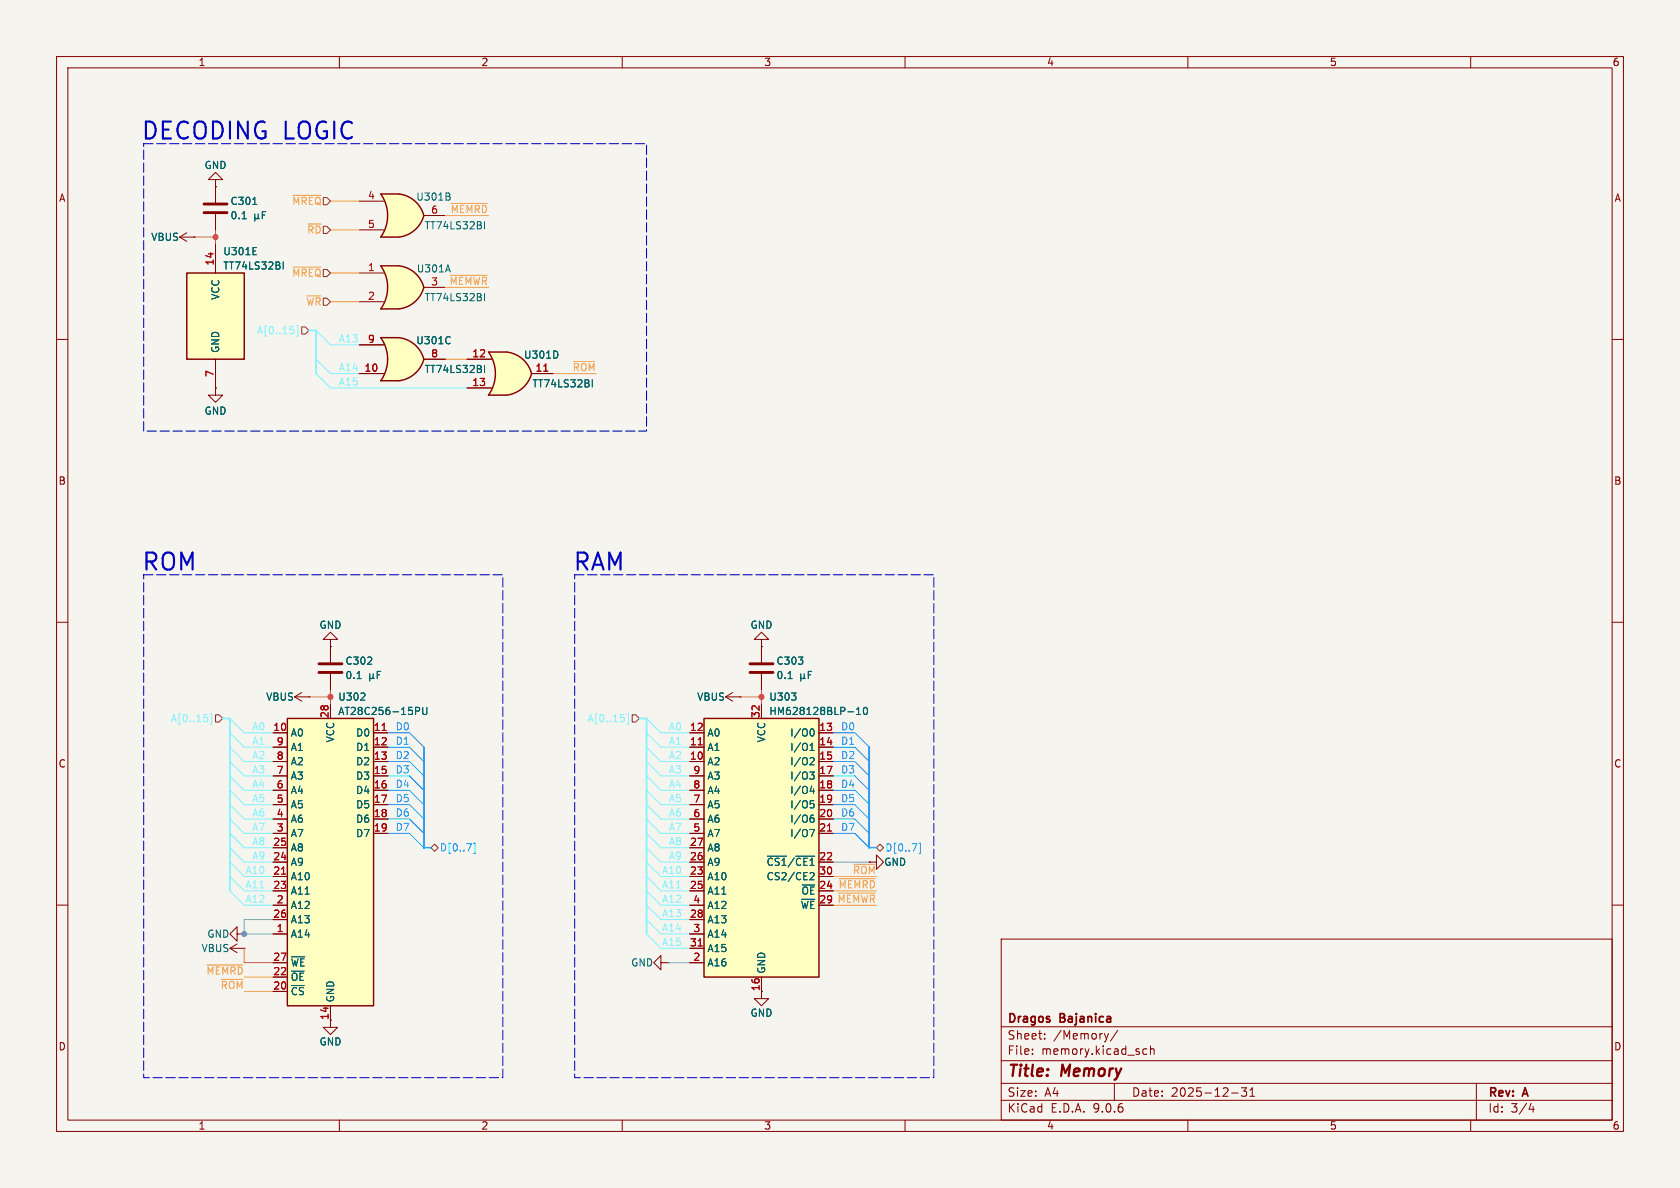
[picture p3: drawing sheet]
<svg xmlns="http://www.w3.org/2000/svg" width="297mm" height="210mm" viewBox="0 0 297 210" stroke-linecap="round" stroke-linejoin="round" font-family="sans-serif">
<path d="M0 0h297v210h-297z" fill="#f5f4ef" stroke="#f5f4ef" stroke-width=".18"/>
<g fill="none" stroke="#840000" stroke-width=".18">
<path d="M10 10h277v190h-277zM12 12h273v186h-273zM60 10v2M110 10v2M160 10v2M210 10v2M260 10v2M10 60h2M285 60h2M10 110h2M285 110h2M10 160h2"/>
<path d="M40.6 167.6l1.3 .8M40.6 167.6h2.6M41.9 165.1v1.3l-1.3-1.3 1.3-1.3v1.3h1.3M41.9 166.9l-1.3 .7M43.2 165.1h.1M43.2 167.6h.1M116.8 170.2v1.3l-1.2-1.3 1.2-1.3v1.3h1.3M118.1 170.2h.1M177 166h108v32h-108zM285 160h2M58.4 180.3v1.3h1.3l-1.3 1.3-1.3-1.3h1.3M60 198v2"/>
<path d="M110 198v2M160 198v2M177 194.5h108M177 191.5h108M177 187.5h108M177 181.5h108M182.5 186.3v.1M182.5 185.5v.1M184.7 183.6v.1M184.7 182.8v.1M196 182.7l-.4 1M197 191.5v3"/>
<path d="M197.6 182.1l-1.3 2M202 186.1l.3 .3 .4-.1M202.7 185.5l-.4-.1-.3 .3M203.4 185.5l.2-.1 .4 .1v.9M203.4 184.9v1.5M210 198v2M217.7 193.2h1.2M219.5 192.3h.9l-.5 .6 .4 .1v.7l-.2 .1h-.4l-.2-.1M221 193.8h.8M221 192.7l.4-.4v1.5M260 198v2M261 191.5v6.5"/>
<path d="M270.7 195l-.4 1.1h.9M271 195.6v1"/>
</g>
<path d="M50.8 127h15.2v50.8h-15.2z" fill="#ffffc2"/>
<path d="M50.8 127h15.2v50.8h-15.2z" fill="none" stroke="#840000" stroke-width=".25"/>
<g fill="none" stroke="#840000" stroke-width=".18">
<path d="M48.3 129.5h2.5M48.3 132.1h2.5M48.3 134.6h2.5M48.3 137.2h2.5M48.3 139.7h2.5M58.4 124.5v2.5M66 129.5h2.6M66 132.1h2.6M66 134.6h2.6M66 137.2h2.6M66 139.7h2.6M48.3 142.2h2.5"/>
<path d="M48.3 144.8h2.5M48.3 147.3h2.5M48.3 149.9h2.5M48.3 152.4h2.5M48.3 154.9h2.5M48.3 157.5h2.5M66 142.2h2.6M66 144.8h2.6M66 147.3h2.6M48.3 160h2.5M48.3 162.6h2.5M48.3 165.1h2.5"/>
<path d="M48.3 170.2h2.5M48.3 172.7h2.5M48.3 175.3h2.5M58.4 177.8v2.5"/>
</g>
<path d="M67.6 129.1h.7M49.8 154.5h.7" fill="none" stroke="#a90000" stroke-width=".18"/>
<path d="M63.7 123.8h.8M64.5 122.6v.4M73.5 125h.5l.2 .3-.1 .3-.6 .1M74.7 125v1.1l.3 .2 .3-.1 .2-.1v-1.1M51.5 169.1h2.4" fill="none" stroke="#006464" stroke-width=".18"/>
<path d="M124.5 127h20.3v45.7h-20.3z" fill="#ffffc2"/>
<path d="M124.5 127h20.3v45.7h-20.3z" fill="none" stroke="#840000" stroke-width=".25"/>
<g fill="none" stroke="#840000" stroke-width=".18">
<path d="M134.6 113h1.3l-1.3-1.2-1.3 1.2h1.3v1.3M134.6 114.3h.1M121.9 129.5h2.6M121.9 132.1h2.6M121.9 134.6h2.6M121.9 137.2h2.6M121.9 139.7h2.6M128.3 123.2l1.2 .8M128.3 123.2h2.5M129.5 122.4l-1.2 .8M130.8 123.2h.1M134.6 124.5v2.5"/>
<path d="M144.8 129.5h2.5M144.8 132.1h2.5M144.8 134.6h2.5M144.8 137.2h2.5M144.8 139.7h2.5M121.9 142.2h2.6M121.9 144.8h2.6M121.9 147.3h2.6M121.9 149.9h2.6M121.9 152.4h2.6M121.9 154.9h2.6M121.9 157.5h2.6"/>
<path d="M144.8 142.2h2.5M144.8 144.8h2.5M144.8 147.3h2.5M144.8 154.9h2.5M144.8 157.5h2.5M153.7 152.4h1.2v-1.3l1.3 1.3-1.3 1.3v-1.3M153.7 152.4h.1M121.9 160h2.6M121.9 162.6h2.6M121.9 165.1h2.6M121.9 167.6h2.6M121.9 170.2h2.6"/>
<path d="M134.6 172.7v3.8h1.3l-1.3 1.3-1.3-1.3h1.3M144.8 160h2.5"/>
</g>
<path d="M123.4 131.7h.8M146.3 146.9h.7M123.4 167.2h.8" fill="none" stroke="#a90000" stroke-width=".18"/>
<g fill="none" stroke="#006464" stroke-width=".18">
<path d="M139.9 122.5h.8l-.4 .5M140.7 123.1v.5M143.1 136.5h.8l-.4 .5 .4 .1v.4l-.2 .2h-.4M143.2 132.7h.7M143.2 131.8l.4-.4v1.3M143.4 128.9l.1-.1a.68 .68 0 0 1 .4 .7 .68 .68 0 0 1-.4 .6h-.1M143.4 133.9l.4 .1 .1 .3-.8 .9h.8M143.5 138.9l-.3 1h.8M143.8 139.4v.9M151.4 126.3h.7M151.4 125.4l.4-.4v1.3M152.8 125.2l.1-.2a.68 .68 0 0 1 .5 .7 .68 .68 0 0 1-.5 .6l-.1-.1-.2-.4z"/>
<path d="M135.7 151.4h3.4M140.7 151.4h3.3M143.1 146.6h.9l-.6 1.3M143.3 154.3l.4-.1 .2 .4-.8 .9h.8M143.3 141.5h.6M143.4 142h.3l.2 .3v.4l-.5 .1M143.4 144.6h.3l.2 .2v.4l-.5 .2M143.8 144.1l-.4 .1"/>
</g>
<path d="M33 48.3h10.2v15.2h-10.2z" fill="#ffffc2"/>
<path d="M33 48.3h10.2v15.2h-10.2z" fill="none" stroke="#840000" stroke-width=".25"/>
<g fill="none" stroke="#840000" stroke-width=".18">
<path d="M38.1 31.8h1.3l-1.3-1.3-1.3 1.3h1.3v1.2M38.1 33h.1M38.1 43.2v5.1M38.1 63.5v5.1M58.4 113h1.3l-1.3-1.2-1.3 1.2h1.3v1.3M58.4 114.3h.1M58.4 114.3v2.8M58.4 119.1v2.8M134.6 114.3v2.8M134.6 119.1v2.8M52.1 123.2l1.2 .8M52.1 123.2h2.5"/>
<path d="M53.3 122.4l-1.2 .8M54.6 123.2h.1"/>
</g>
<g fill="none" stroke="#006464" stroke-width=".18">
<path d="M44.7 45h.6M44.7 43.8h.6M50.1 46.3v1.3M63.1 120h.8M65.4 119.8l.1 .2h.3l.2-.2M65.4 119.1v1.3M66 119.8l.2 .2M66 119.1v.7M66.7 119.3h.4M67.3 118.7h-.6v1.3M139.3 120h.8M141.6 119.8l.1 .2h.3l.2-.2"/>
<path d="M141.6 119.1v1.3M142.2 119.8l.2 .2M142.2 119.1v.7M142.9 119.3h.4M143.5 118.7h-.6v1.3"/>
</g>
<path d="M56.4 117.3h4.1M56.4 118.9h4.1M132.6 117.3h4.1M132.6 118.9h4.1" fill="none" stroke="#840000" stroke-width=".51"/>
<path d="M67.3 47h3.2M67.3 54.6h3.2" fill="none" stroke="#ffffc2" stroke-width=".18"/>
<g fill="#ffffc2" stroke="#ffffc2" stroke-width=".18">
<path d="M69.9 49.4l5 1.4a5.2 5.2 0 0 1-4.4 3.8z"/>
<path d="M70.5 47a5.1 5.1 0 0 1 4.4 3.8l-4.9 1.3z"/>
</g>
<path d="M67.3 47h3.2v7.6h-3.2a6.7 6.7 0 0 0 0-7.6z" fill="#ffffc2"/>
<path d="M67.3 47h3.2a5.1 5.1 0 0 1 4.4 3.8 5.2 5.2 0 0 1-4.4 3.8h-3.2a6.6 6.6 0 0 0 0-7.6z" fill="none" stroke="#840000" stroke-width=".25"/>
<path d="M63.5 48.3h4.3M63.5 53.3h4.3M74.9 50.8h3.8" fill="none" stroke="#840000" stroke-width=".18"/>
<path d="M79.2 46.8l.4 1.3M85.7 51.9v1.3" fill="none" stroke="#006464" stroke-width=".18"/>
<path d="M67.3 34.3h3.2M67.3 41.9h3.2" fill="none" stroke="#ffffc2" stroke-width=".18"/>
<g fill="#ffffc2" stroke="#ffffc2" stroke-width=".18">
<path d="M69.9 36.8l5 1.3a5.2 5.2 0 0 1-4.4 3.8z"/>
<path d="M70.5 34.3a5.1 5.1 0 0 1 4.4 3.8l-4.9 1.3z"/>
</g>
<path d="M67.3 34.3h3.2v7.6h-3.2a6.7 6.7 0 0 0 0-7.6z" fill="#ffffc2"/>
<path d="M67.3 34.3h3.2a5.1 5.1 0 0 1 4.4 3.8 5.2 5.2 0 0 1-4.4 3.8h-3.2a6.6 6.6 0 0 0 0-7.6z" fill="none" stroke="#840000" stroke-width=".25"/>
<path d="M63.5 35.6h4.3M74.9 38.1h3.8M63.5 40.6h4.3" fill="none" stroke="#840000" stroke-width=".18"/>
<path d="M79.3 34.7l.3 .3-.1 .3-.2 .1M79.4 34.2l.1 .1-.1 .4M85.7 39.2v1.3" fill="none" stroke="#006464" stroke-width=".18"/>
<path d="M67.3 59.7h3.2M67.3 67.3h3.2" fill="none" stroke="#ffffc2" stroke-width=".18"/>
<g fill="#ffffc2" stroke="#ffffc2" stroke-width=".18">
<path d="M69.9 62.1l5 1.4a5.2 5.2 0 0 1-4.4 3.8z"/>
<path d="M70.5 59.7a5.1 5.1 0 0 1 4.4 3.8l-4.9 1.3z"/>
</g>
<path d="M67.3 59.7h3.2v7.6h-3.2a6.7 6.7 0 0 0 0-7.6z" fill="#ffffc2"/>
<path d="M67.3 59.7h3.2a5.1 5.1 0 0 1 4.4 3.8 5.2 5.2 0 0 1-4.4 3.8h-3.2a6.6 6.6 0 0 0 0-7.6z" fill="none" stroke="#840000" stroke-width=".25"/>
<path d="M63.5 61h4.3M63.5 66h4.3M74.9 63.5h3.8" fill="none" stroke="#840000" stroke-width=".18"/>
<path d="M79.5 59.6h.1M79.6 60.7h-.1M85.7 64.6v1.3" fill="none" stroke="#006464" stroke-width=".18"/>
<path d="M86.4 62.2h3.1M86.4 69.9h3.1" fill="none" stroke="#ffffc2" stroke-width=".18"/>
<g fill="#ffffc2" stroke="#ffffc2" stroke-width=".18">
<path d="M89 64.7l5 1.3a5.2 5.2 0 0 1-4.4 3.9z"/>
<path d="M89.6 62.2a5.1 5.1 0 0 1 4.4 3.8l-5 1.3z"/>
</g>
<path d="M86.4 62.2h3.1v7.7h-3.1a6.7 6.7 0 0 0 0-7.7z" fill="#ffffc2"/>
<path d="M89.5 69.9h-3.1a6.6 6.6 0 0 0 0-7.7h3.1a5.1 5.1 0 0 1 4.5 3.8 5.2 5.2 0 0 1-4.4 3.9" fill="none" stroke="#840000" stroke-width=".25"/>
<g fill="none" stroke="#840000" stroke-width=".18">
<path d="M38.1 33h.1M38.1 33v2.8M38.1 37.8v2.8M31.7 41.9l1.3 .8M31.7 41.9h2.6M33 41.1l-1.3 .8M34.3 41.9h.1M38.1 43.2v5.1M38.1 68.6v1.3h1.3l-1.3 1.2-1.3-1.2h1.3M38.1 68.6h.1M38.1 63.5v5.1M63.5 66h4.3"/>
<path d="M63.5 61h4.3M74.9 63.5h3.8M82.5 63.5h4.4M82.5 68.6h4.4M94 66h3.8M58.4 114.3h.1M58.4 114.3v2.8M58.4 119.1v2.8M134.6 114.3h.1M134.6 114.3v2.8M134.6 119.1v2.8M48.3 129.5h2.5"/>
<path d="M48.3 132.1h2.5M48.3 134.6h2.5M48.3 137.2h2.5M48.3 139.7h2.5M54.6 123.2h.1M58.4 124.5v2.5M66 129.5h2.6M66 132.1h2.6M66 134.6h2.6M66 137.2h2.6M66 139.7h2.6M121.9 129.5h2.6"/>
<path d="M121.9 132.1h2.6M121.9 134.6h2.6M121.9 137.2h2.6M121.9 139.7h2.6M130.8 123.2h.1M134.6 124.5v2.5M144.8 129.5h2.5M144.8 132.1h2.5M144.8 134.6h2.5M144.8 137.2h2.5M144.8 139.7h2.5M48.3 142.2h2.5"/>
<path d="M48.3 144.8h2.5M48.3 147.3h2.5M48.3 149.9h2.5M48.3 152.4h2.5M48.3 154.9h2.5M48.3 157.5h2.5M66 142.2h2.6M66 144.8h2.6M66 147.3h2.6M121.9 142.2h2.6M121.9 144.8h2.6M121.9 147.3h2.6"/>
<path d="M121.9 149.9h2.6M121.9 152.4h2.6M121.9 154.9h2.6M121.9 157.5h2.6M144.8 142.2h2.5M144.8 144.8h2.5M144.8 147.3h2.5M144.8 154.9h2.5M144.8 157.5h2.5M153.7 152.4h.1M48.3 160h2.5M48.3 162.6h2.5"/>
<path d="M48.3 165.1h2.5M48.3 170.2h2.5M48.3 172.7h2.5M48.3 175.3h2.5M58.4 177.8v2.5M121.9 160h2.6M121.9 162.6h2.6M121.9 165.1h2.6M121.9 170.2h2.6M121.9 167.6h2.6M134.6 172.7v2.6M144.8 160h2.5"/>
</g>
<path d="M96.1 65.6h.8M67.6 129.1h.7M123.4 131.7h.8M49.8 154.5h.7M146.3 146.9h.7M123.4 167.2h.8" fill="none" stroke="#a90000" stroke-width=".18"/>
<g fill="none" stroke="#006464" stroke-width=".18">
<path d="M42.8 38.7h.7M44.7 36.1h.7M45 38.5l.2 .2h.3l.1-.2M45 37.8v1.3M45.6 38.5l.2 .2M45.6 37.8v.7M46.4 38h.4M47 37.4h-.6v1.3M44.7 45h.6M44.7 43.8h.6M50.1 46.3v1.3M79.5 59.6h.1"/>
<path d="M79.6 60.7h-.1M85.7 64.6v1.3M98.6 62.3v.7M104.7 67.1v1.3M63.1 120h.8M65.4 119.8l.1 .2h.3l.2-.2M65.4 119.1v1.3M66 119.8l.2 .2M66 119.1v.7M66.7 119.3h.4M67.3 118.7h-.6v1.3M139.3 120h.8"/>
<path d="M141.6 119.8l.1 .2h.3l.2-.2M141.6 119.1v1.3M142.2 119.8l.2 .2M142.2 119.1v.7M142.9 119.3h.4M143.5 118.7h-.6v1.3M63.7 123.8h.8M64.5 122.6v.4M73.5 125h.5l.2 .3-.1 .3-.6 .1M74.7 125v1.1l.3 .2 .3-.1 .2-.1v-1.1M139.9 122.5h.8l-.4 .5M140.7 123.1v.5"/>
<path d="M143.1 136.5h.8l-.4 .5 .4 .1v.4l-.2 .2h-.4M143.2 132.7h.7M143.2 131.8l.4-.4v1.3M143.4 128.9l.1-.1a.68 .68 0 0 1 .4 .7 .68 .68 0 0 1-.4 .6h-.1M143.4 133.9l.4 .1 .1 .3-.8 .9h.8M143.5 138.9l-.3 1h.8M143.8 139.4v.9M151.4 126.3h.7M151.4 125.4l.4-.4v1.3M152.8 125.2l.1-.2a.68 .68 0 0 1 .5 .7 .68 .68 0 0 1-.5 .6l-.1-.1-.2-.4zM135.7 151.4h3.4M140.7 151.4h3.3"/>
<path d="M143.1 146.6h.9l-.6 1.3M143.3 154.3l.4-.1 .2 .4-.8 .9h.8M143.3 141.5h.6M143.4 142h.3l.2 .3v.4l-.5 .1M143.4 144.6h.3l.2 .2v.4l-.5 .2M143.8 144.1l-.4 .1M51.5 169.1h2.4"/>
</g>
<path d="M36.1 36.1h4M36.1 37.6h4" fill="none" stroke="#840000" stroke-width=".51"/>
<g fill="none" stroke="#ffa332" stroke-width=".18">
<path d="M51.8 34.5h4.9M54.4 39.6h2.3M58.4 35.6h5.1M78.7 38.1h7.7M79.8 36h6.3M51.8 47.2h4.9M54.3 52.3h2.4M58.4 48.3h5.1M58.4 40.6h5.1M58.4 53.3h5.1M78.7 50.8h7.7M79.6 48.7h6.5"/>
<path d="M78.7 63.5h3.8M97.8 66h7.6M101.4 63.9h3.8M147.3 154.9h7.6M147.3 157.5h7.6M148.2 157.9h6.5M148.4 155.3h6.3M150.9 152.8h3.8M36.6 170.6h6.4M39.2 173.1h3.8M43.2 172.7h5.1M43.2 175.3h5.1"/>
<path d="M147.3 160h7.6"/>
</g>
<g fill="none" stroke="#81f3ff" stroke-width=".18">
<path d="M51.9 58.3v.6M52.4 57.6h.3v1.8h-.3M55.9 58.4l2.5 2.6h5.1M55.9 63.5l2.5 2.5h5.1M55.9 66l2.5 2.6h24.1M36.7 126.9v.6M37.1 126.2h.3v1.8h-.3M40.6 139.7l2.6 2.5h5.1M40.6 127l2.6 2.5h5.1M40.6 134.6l2.6 2.6h5.1M40.6 137.2l2.6 2.5h5.1M40.6 129.5l2.6 2.6h5.1"/>
<path d="M40.6 132.1l2.6 2.5h5.1M110.3 126.9v.6M110.8 126.2h.3v1.8h-.3M114.3 139.7l2.5 2.5h5.1M114.3 127l2.5 2.5h5.1M114.3 134.6l2.5 2.6h5.1M114.3 137.2l2.5 2.5h5.1M114.3 129.5l2.5 2.6h5.1M114.3 132.1l2.5 2.5h5.1M40.6 157.5l2.6 2.5h5.1M40.6 147.3l2.6 2.6h5.1M40.6 142.2l2.6 2.6h5.1"/>
<path d="M40.6 144.8l2.6 2.5h5.1M40.6 149.9l2.6 2.5h5.1M40.6 152.4l2.6 2.5h5.1M40.6 154.9l2.6 2.6h5.1M114.3 157.5l2.5 2.5h5.1M114.3 147.3l2.5 2.6h5.1M114.3 142.2l2.5 2.6h5.1M114.3 144.8l2.5 2.5h5.1M114.3 149.9l2.5 2.5h5.1M114.3 152.4l2.5 2.5h5.1M114.3 154.9l2.5 2.6h5.1M114.3 160l2.5 2.6h5.1"/>
<path d="M114.3 165.1l2.5 2.5h5.1M114.3 162.6l2.5 2.5h5.1"/>
</g>
<path d="M53.3 57.8h.7l.6 .6-.6 .7h-.7zM38.1 126.4h.6l.7 .6-.7 .6h-.6zM111.8 126.4h.6l.6 .6-.6 .6h-.6zM76.2 149.9l.6-.7 .7 .7-.7 .6zM154.9 149.9l.7-.7 .6 .7-.6 .6z" fill="none" stroke="#725600" stroke-width=".18"/>
<g fill="none" stroke="#2095ff" stroke-width=".18">
<path d="M68.6 137.2h3.8l2.5 2.5M68.6 134.6h3.8l2.5 2.6M68.6 139.7h3.8l2.5 2.5M68.6 129.5h3.8l2.5 2.6M68.6 132.1h3.8l2.5 2.5M147.3 137.2h3.8l2.6 2.5M147.3 134.6h3.8l2.6 2.6M147.3 139.7h3.8l2.6 2.5M147.3 129.5h3.8l2.6 2.6M147.3 132.1h3.8l2.6 2.5M68.6 144.8h3.8l2.5 2.5M68.6 147.3h3.8l2.5 2.6"/>
<path d="M68.6 142.2h3.8l2.5 2.6M83.7 149h.3v1.9h-.3M147.3 144.8h3.8l2.6 2.5M147.3 147.3h3.8l2.6 2.6M147.3 142.2h3.8l2.6 2.6M162.4 149h.3v1.9h-.3"/>
</g>
<path d="M54.6 58.4h1.3v7.6M39.4 127h1.2v30.5M113 127h1.3v38.1" fill="none" stroke="#81f3ff" stroke-width=".3"/>
<path d="M74.9 132.1v17.8h1.3M153.7 132.1v17.8h1.2" fill="none" stroke="#2095ff" stroke-width=".3"/>
<path d="M34.3 41.9h3.8M38.1 40.6v2.6M54.6 123.2h3.8M58.4 121.9v2.6M130.8 123.2h3.8M134.6 121.9v2.6M43.2 167.6v2.6h5.1" fill="none" stroke="#ff4e51" stroke-width=".18"/>
<path d="M147.3 152.4h6.4M48.3 162.6h-5.1v2.5h5.1M118.1 170.2h3.8" fill="none" stroke="#8695af" stroke-width=".18"/>
<path d="M25.4 25.4h88.9v50.8h-88.9zM25.4 101.6h63.5v88.9h-63.5zM101.6 101.6h63.5v88.9h-63.5z" fill="none" stroke="#0000c2" stroke-width=".18" stroke-dasharray="1.7 .6"/>
<g fill="#ff4e51" stroke="#ff4e51" stroke-width=".18">
<circle cx="134.6" cy="123.2" r=".46"/>
<circle cx="58.4" cy="123.2" r=".46"/>
<circle cx="38.1" cy="41.9" r=".46"/>
</g>
<circle cx="43.2" cy="165.1" r=".46" fill="#8695af" stroke="#8695af" stroke-width=".18"/>
<g font-size="4.2" fill="#0000c2">
<text x="24.8" y="25.2">DECODING LOGIC</text>
<text x="24.9" y="101.4">ROM</text>
<text x="101.2" y="101.4">RAM</text>
</g>
<g font-size="2.8" fill="#840000">
<text x="178" y="190.9">Title:</text>
<text x="187.7" y="190.9">Memory</text>
</g>
<g font-size="2.1" fill="#840000">
<text x="178" y="184">Sheet:</text>
<text x="178" y="181.2">Dragos</text>
<text x="186.2" y="184">/Memory/</text>
<text x="187.5" y="181.2">Bajanica</text>
<text x="178" y="186.7">File:</text>
<text x="184.1" y="186.7">memory.kicad_sch</text>
<text x="178" y="196.9">KiCad</text>
<text x="178" y="194.1">Size:</text>
<text x="184.7" y="194.1">A4</text>
<text x="185.7" y="196.9">E.D.A.</text>
<text x="193.3" y="196.9">9.0.6</text>
<text x="200" y="194.1">Date:</text>
<text x="207" y="194.1">2025-12-31</text>
<text x="263" y="194.3">Rev:</text>
<text x="263" y="196.9">Id:</text>
<text x="267.1" y="196.9">3/4</text>
<text x="269.4" y="194.3">A</text>
</g>
<g font-size="1.8" fill="#840000">
<text x="35" y="11.9">1</text>
<text x="85" y="11.9">2</text>
<text x="135" y="11.9">3</text>
<text x="185" y="11.9">4</text>
<text x="235" y="11.9">5</text>
<text x="285" y="11.9">6</text>
<text x="10.3" y="35.9">A</text>
<text x="285.3" y="35.9">A</text>
<text x="10.3" y="85.9">B</text>
<text x="285.3" y="85.9">B</text>
<text x="10.3" y="135.9">C</text>
<text x="285.3" y="135.9">C</text>
<text x="134.4" y="175.3" transform="rotate(-90 134.4 175.3)">16</text>
<text x="10.3" y="185.9">D</text>
<text x="285.3" y="185.9">D</text>
<text x="35" y="199.9">1</text>
<text x="85" y="199.9">2</text>
<text x="135" y="199.9">3</text>
<text x="185" y="199.9">4</text>
<text x="235" y="199.9">5</text>
<text x="285" y="199.9">6</text>
</g>
<g font-size="1.8" fill="#006464">
<text x="36.1" y="30.1">GND</text>
<text x="73.5" y="35.7">U301B</text>
<text x="40.6" y="36.4">C301</text>
<text x="40.6" y="39">0.1</text>
<text x="75" y="40.7">TT74LS32BI</text>
<text x="26.6" y="42.8">VBUS</text>
<text x="39.4" y="45.3">U301E</text>
<text x="39.4" y="47.9">TT74LS32BI</text>
<text x="39" y="53.1" transform="rotate(-90 39 53.1)">VCC</text>
<text x="73.6" y="48.4">U301A</text>
<text x="75" y="53.4">TT74LS32BI</text>
<text x="39" y="62.5" transform="rotate(-90 39 62.5)">GND</text>
<text x="73.5" y="61.1">U301C</text>
<text x="92.5" y="63.6">U301D</text>
<text x="75" y="66.1">TT74LS32BI</text>
<text x="94" y="68.7">TT74LS32BI</text>
<text x="36.1" y="73.5">GND</text>
<text x="56.4" y="111.4">GND</text>
<text x="132.6" y="111.4">GND</text>
<text x="61" y="117.7">C302</text>
<text x="137.2" y="117.7">C303</text>
<text x="47" y="124.1">VBUS</text>
<text x="59.7" y="124.1">U302</text>
<text x="61" y="120.2">0.1</text>
<text x="123.2" y="124.1">VBUS</text>
<text x="135.9" y="124.1">U303</text>
<text x="137.2" y="120.2">0.1</text>
<text x="51.3" y="130.4">A0</text>
<text x="59.3" y="131.3" transform="rotate(-90 59.3 131.3)">VCC</text>
<text x="59.7" y="126.6">AT28C256-15PU</text>
<text x="62.8" y="130.4">D0</text>
<text x="125" y="130.4">A0</text>
<text x="135.5" y="131.3" transform="rotate(-90 135.5 131.3)">VCC</text>
<text x="135.9" y="126.6">HM628128BLP-10</text>
<text x="139.6" y="130.4">I/O0</text>
<text x="51.3" y="132.9">A1</text>
<text x="51.3" y="135.5">A2</text>
<text x="62.8" y="132.9">D1</text>
<text x="62.8" y="135.5">D2</text>
<text x="125" y="132.9">A1</text>
<text x="125" y="135.5">A2</text>
<text x="139.6" y="132.9">I/O1</text>
<text x="139.6" y="135.5">I/O2</text>
<text x="51.3" y="138">A3</text>
<text x="51.3" y="140.6">A4</text>
<text x="51.3" y="143.1">A5</text>
<text x="62.8" y="138">D3</text>
<text x="62.8" y="140.6">D4</text>
<text x="62.8" y="143.1">D5</text>
<text x="125" y="138">A3</text>
<text x="125" y="140.6">A4</text>
<text x="125" y="143.1">A5</text>
<text x="139.6" y="138">I/O3</text>
<text x="139.6" y="140.6">I/O4</text>
<text x="139.6" y="143.1">I/O5</text>
<text x="51.3" y="145.6">A6</text>
<text x="51.3" y="148.2">A7</text>
<text x="62.8" y="145.6">D6</text>
<text x="62.8" y="148.2">D7</text>
<text x="125" y="145.6">A6</text>
<text x="125" y="148.2">A7</text>
<text x="139.6" y="145.6">I/O6</text>
<text x="139.6" y="148.2">I/O7</text>
<text x="51.3" y="150.7">A8</text>
<text x="51.3" y="153.3">A9</text>
<text x="51.3" y="155.8">A10</text>
<text x="125" y="150.7">A8</text>
<text x="125" y="153.3">A9</text>
<text x="125" y="155.8">A10</text>
<text x="135.4" y="153.3">~{CS1}/~{CE1}</text>
<text x="135.4" y="155.8">CS2/CE2</text>
<text x="156.2" y="153.3">GND</text>
<text x="51.3" y="158.3">A11</text>
<text x="51.3" y="160.9">A12</text>
<text x="125" y="158.3">A11</text>
<text x="125" y="160.9">A12</text>
<text x="141.5" y="160.9">~{WE}</text>
<text x="141.6" y="158.3">~{OE}</text>
<text x="36.6" y="166">GND</text>
<text x="51.3" y="163.4">A13</text>
<text x="51.3" y="166">A14</text>
<text x="125" y="163.4">A13</text>
<text x="125" y="166">A14</text>
<text x="35.5" y="168.5">VBUS</text>
<text x="51.3" y="171">~{WE}</text>
<text x="51.3" y="173.6">~{OE}</text>
<text x="111.5" y="171">GND</text>
<text x="125" y="168.5">A15</text>
<text x="125" y="171">A16</text>
<text x="135.5" y="172.2" transform="rotate(-90 135.5 172.2)">GND</text>
<text x="51.3" y="176.1">~{CS}</text>
<text x="59.3" y="177.3" transform="rotate(-90 59.3 177.3)">GND</text>
<text x="132.6" y="179.9">GND</text>
<text x="56.4" y="185">GND</text>
</g>
<g font-size="1.8" fill="#a90000">
<text x="65" y="35.3">4</text>
<text x="65" y="40.4">5</text>
<text x="76.1" y="37.8">6</text>
<text x="37.8" y="47" transform="rotate(-90 37.8 47)">14</text>
<text x="65" y="48">1</text>
<text x="65" y="53.1">2</text>
<text x="76.1" y="50.5">3</text>
<text x="64.3" y="65.8">10</text>
<text x="65" y="60.7">9</text>
<text x="76.1" y="63.2">8</text>
<text x="83.4" y="63.2">12</text>
<text x="94.6" y="65.8">11</text>
<text x="37.8" y="66.7" transform="rotate(-90 37.8 66.7)">7</text>
<text x="83.4" y="68.3">13</text>
<text x="48.2" y="129.3">10</text>
<text x="48.8" y="131.8">9</text>
<text x="58.2" y="127" transform="rotate(-90 58.2 127)">28</text>
<text x="66" y="129.3">11</text>
<text x="66" y="131.8">12</text>
<text x="121.9" y="129.3">12</text>
<text x="121.9" y="131.8">11</text>
<text x="134.4" y="127" transform="rotate(-90 134.4 127)">32</text>
<text x="144.7" y="129.3">13</text>
<text x="144.7" y="131.8">14</text>
<text x="48.8" y="134.4">8</text>
<text x="48.8" y="136.9">7</text>
<text x="66" y="134.4">13</text>
<text x="66" y="136.9">15</text>
<text x="121.9" y="134.4">10</text>
<text x="122.5" y="136.9">9</text>
<text x="144.7" y="134.4">15</text>
<text x="144.7" y="136.9">17</text>
<text x="48.8" y="139.4">6</text>
<text x="48.8" y="142">5</text>
<text x="66" y="139.4">16</text>
<text x="66" y="142">17</text>
<text x="122.5" y="139.4">8</text>
<text x="122.5" y="142">7</text>
<text x="144.7" y="139.4">18</text>
<text x="144.7" y="142">19</text>
<text x="48.2" y="149.6">25</text>
<text x="48.8" y="144.5">4</text>
<text x="48.8" y="147.1">3</text>
<text x="66" y="144.5">18</text>
<text x="66" y="147.1">19</text>
<text x="121.9" y="149.6">27</text>
<text x="122.5" y="144.5">6</text>
<text x="122.5" y="147.1">5</text>
<text x="144.7" y="144.5">20</text>
<text x="144.7" y="147.1">21</text>
<text x="48.2" y="152.1">24</text>
<text x="48.2" y="154.7">21</text>
<text x="121.9" y="152.1">26</text>
<text x="121.9" y="154.7">23</text>
<text x="144.7" y="152.1">22</text>
<text x="144.7" y="154.7">30</text>
<text x="48.2" y="157.2">23</text>
<text x="48.8" y="159.8">2</text>
<text x="121.9" y="157.2">25</text>
<text x="122.5" y="159.8">4</text>
<text x="144.7" y="157.2">24</text>
<text x="144.7" y="159.8">29</text>
<text x="48.2" y="162.3">26</text>
<text x="48.8" y="164.8">1</text>
<text x="121.9" y="162.3">28</text>
<text x="121.9" y="167.4">31</text>
<text x="122.5" y="164.8">3</text>
<text x="48.2" y="169.9">27</text>
<text x="48.2" y="172.5">22</text>
<text x="122.5" y="169.9">2</text>
<text x="48.2" y="175">20</text>
<text x="58.2" y="180.4" transform="rotate(-90 58.2 180.4)">14</text>
</g>
<g font-size="1.8" fill="#725600">
<text x="51.6" y="36.4">~{MREQ}</text>
<text x="54.2" y="41.5">~{RD}</text>
<text x="51.6" y="49.1">~{MREQ}</text>
<text x="54" y="54.2">~{WR}</text>
</g>
<g font-size="1.8" fill="#ffa332">
<text x="79.6" y="37.8">~{MEMRD}</text>
<text x="79.4" y="50.5">~{MEMWR}</text>
<text x="101.2" y="65.7">~{ROM}</text>
<text x="150.7" y="154.6">~{ROM}</text>
<text x="148" y="159.7">~{MEMWR}</text>
<text x="148.1" y="157.1">~{MEMRD}</text>
<text x="36.4" y="172.4">~{MEMRD}</text>
<text x="38.9" y="174.9">~{ROM}</text>
</g>
<g font-size="1.8" fill="#81f3ff">
<text x="45.3" y="59.3">A[0..15]</text>
<text x="59.8" y="65.7">A14</text>
<text x="59.8" y="60.6">A13</text>
<text x="59.8" y="68.2">A15</text>
<text x="30.1" y="127.9">A[0..15]</text>
<text x="44.5" y="129.2">A0</text>
<text x="44.5" y="131.7">A1</text>
<text x="103.7" y="127.9">A[0..15]</text>
<text x="118.1" y="129.2">A0</text>
<text x="118.1" y="131.7">A1</text>
<text x="44.5" y="134.3">A2</text>
<text x="44.5" y="136.8">A3</text>
<text x="118.1" y="134.3">A2</text>
<text x="118.1" y="136.8">A3</text>
<text x="44.5" y="139.4">A4</text>
<text x="44.5" y="141.9">A5</text>
<text x="118.1" y="139.4">A4</text>
<text x="118.1" y="141.9">A5</text>
<text x="44.5" y="144.4">A6</text>
<text x="44.5" y="149.5">A8</text>
<text x="44.5" y="147">A7</text>
<text x="118.1" y="149.5">A8</text>
<text x="118.1" y="147">A7</text>
<text x="118.1" y="144.4">A6</text>
<text x="43.3" y="154.6">A10</text>
<text x="44.5" y="152.1">A9</text>
<text x="116.9" y="154.6">A10</text>
<text x="118.1" y="152.1">A9</text>
<text x="43.3" y="159.7">A12</text>
<text x="43.3" y="157.1">A11</text>
<text x="116.9" y="157.1">A11</text>
<text x="116.9" y="159.7">A12</text>
<text x="116.9" y="162.2">A13</text>
<text x="116.9" y="167.3">A15</text>
<text x="116.9" y="164.8">A14</text>
</g>
<g font-size="1.8" fill="#2095ff">
<text x="69.8" y="131.7">D1</text>
<text x="69.8" y="129.2">D0</text>
<text x="148.6" y="129.2">D0</text>
<text x="148.6" y="131.7">D1</text>
<text x="69.8" y="136.8">D3</text>
<text x="69.8" y="134.3">D2</text>
<text x="148.6" y="134.3">D2</text>
<text x="148.6" y="136.8">D3</text>
<text x="69.8" y="139.4">D4</text>
<text x="69.8" y="141.9">D5</text>
<text x="148.6" y="141.9">D5</text>
<text x="148.6" y="139.4">D4</text>
<text x="69.8" y="147">D7</text>
<text x="69.8" y="144.4">D6</text>
<text x="148.6" y="144.4">D6</text>
<text x="148.6" y="147">D7</text>
<text x="77.7" y="150.7">D[0..7]</text>
<text x="156.4" y="150.7">D[0..7]</text>
</g>
</svg>
